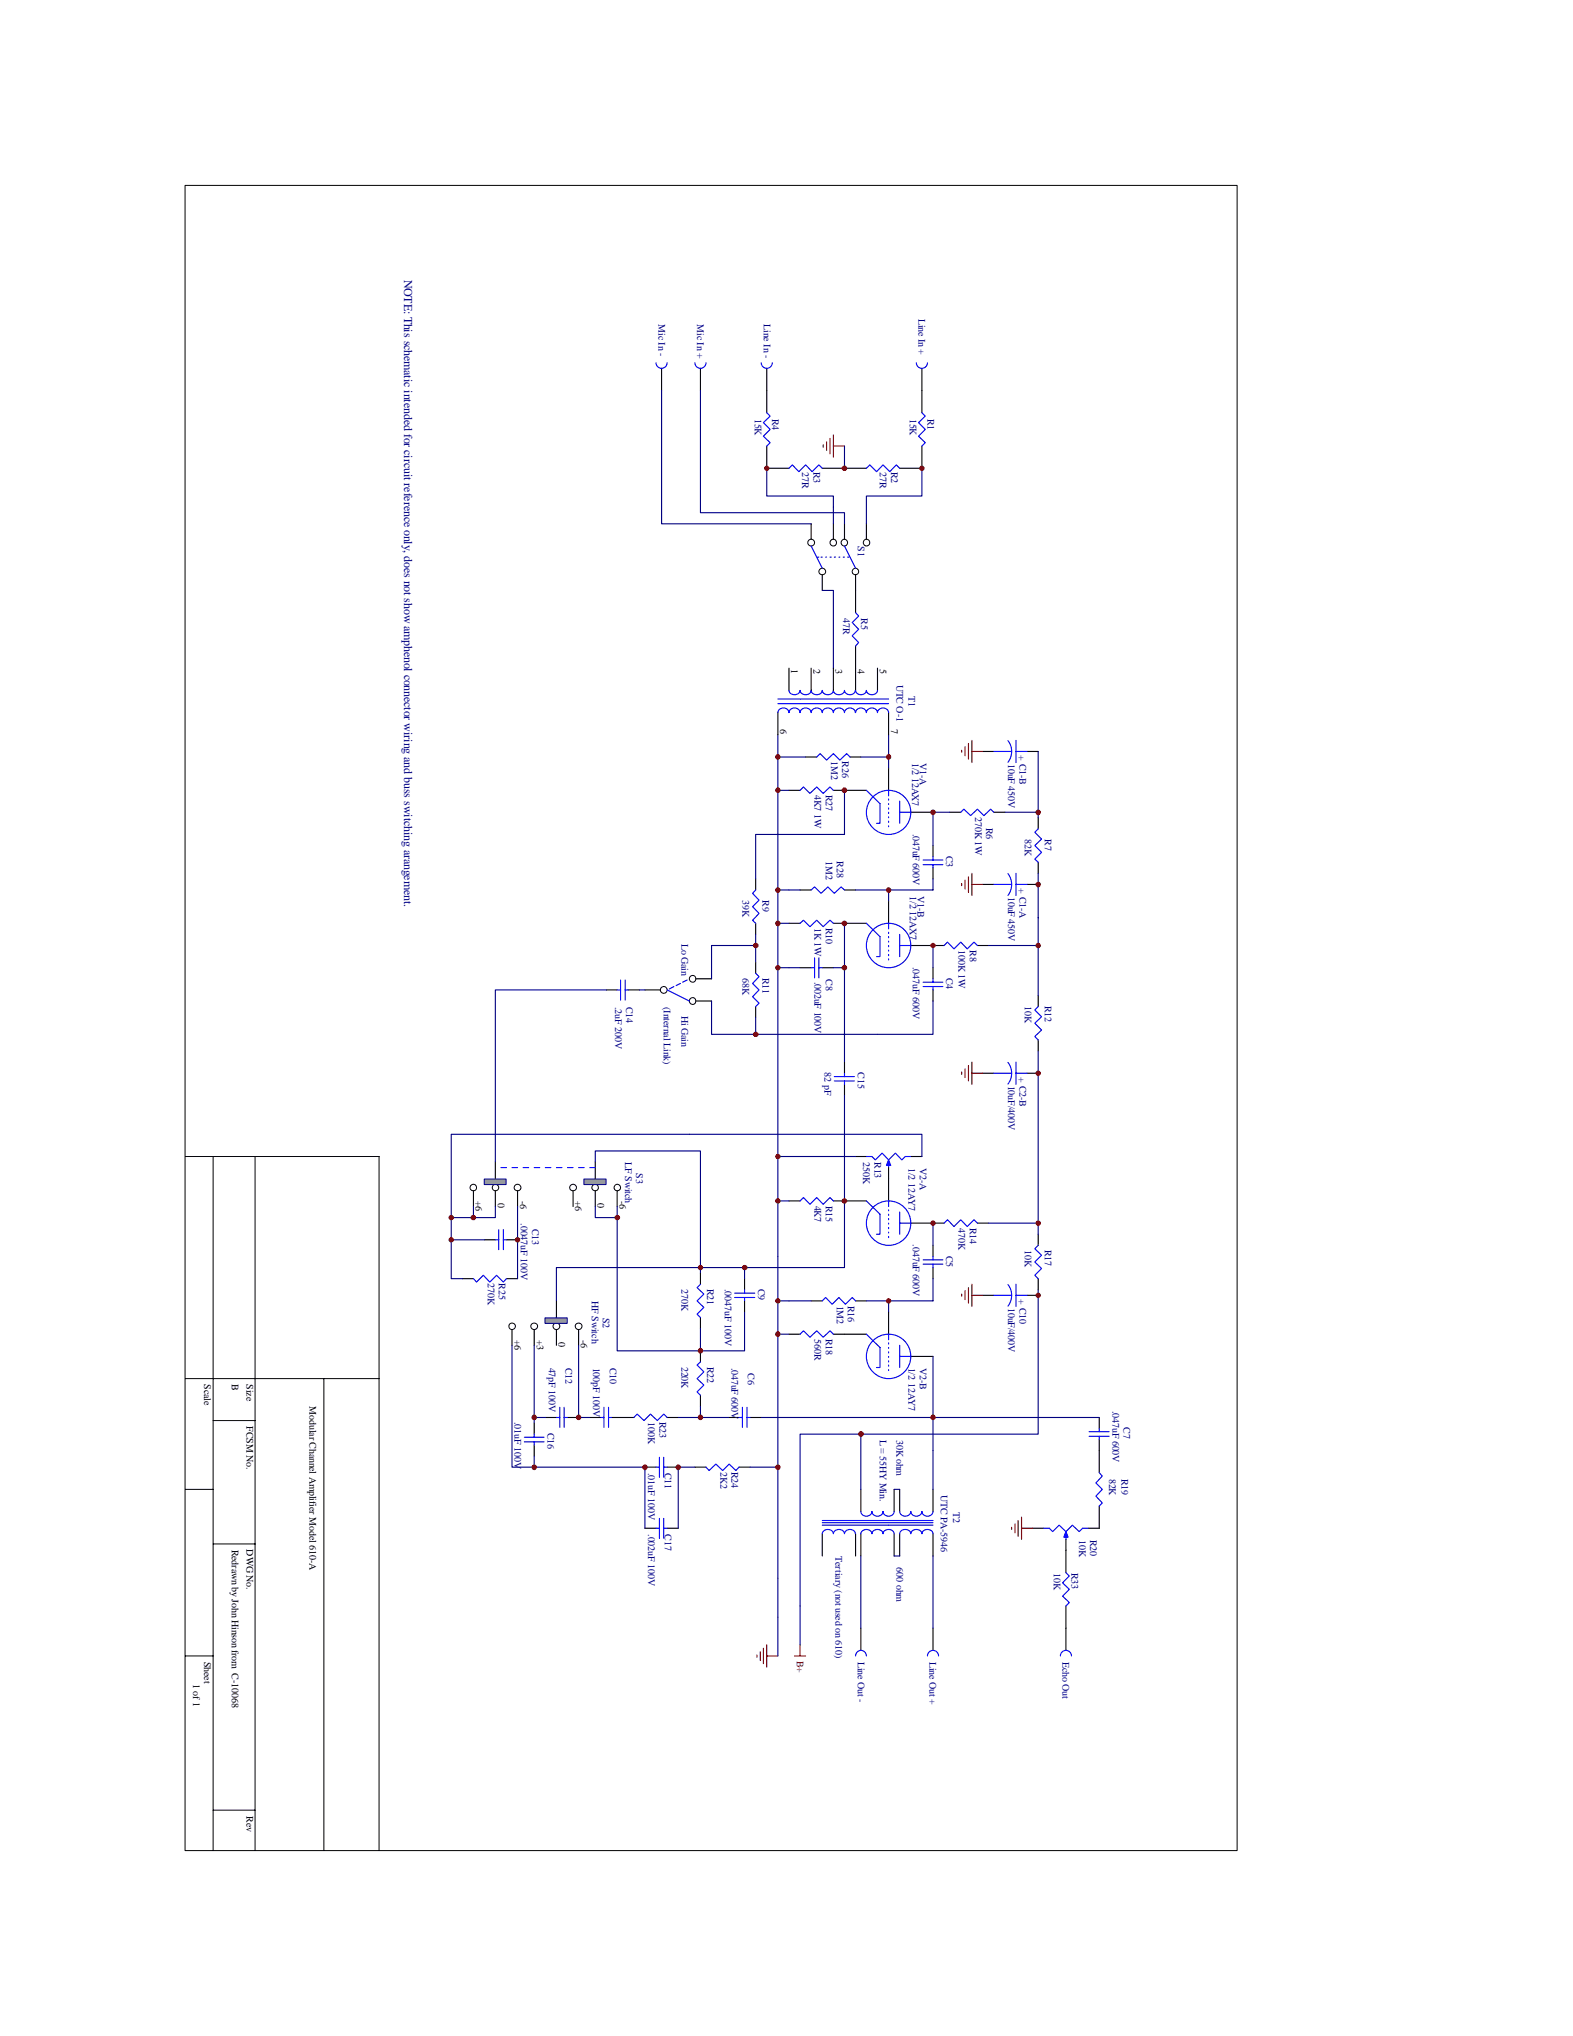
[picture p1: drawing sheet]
<svg xmlns="http://www.w3.org/2000/svg" width="216mm" height="279mm" viewBox="0 0 216 279" stroke-linecap="round" stroke-linejoin="round" font-family="sans-serif">
<g fill="none" stroke="#000" stroke-width=".14">
<path d="M25.4 25.4h144.4v228.6h-144.4zM25.4 158.7h26.6v95.2M29.3 158.7v95.2M35 158.7v95.2M25.4 189.2h26.6M29.3 194.9h5.7M44.4 189.2v64.7M25.4 204.4h3.9M29.3 211.9h5.7M25.4 227.2h3.9M29.3 248.4h5.7"/>
<circle cx="111.3" cy="74.5" r=".46"/>
<circle cx="112.9" cy="78.4" r=".45"/>
<circle cx="114.4" cy="74.5" r=".46"/>
<circle cx="115.9" cy="74.5" r=".45"/>
<circle cx="117.4" cy="78.4" r=".44"/>
<circle cx="118.9" cy="74.5" r=".45"/>
<circle cx="91.1" cy="135.8" r=".46"/>
<circle cx="95.1" cy="134.3" r=".46"/>
<circle cx="95.1" cy="137.4" r=".46"/>
<circle cx="70.3" cy="182" r=".45"/>
<circle cx="73.3" cy="182" r=".46"/>
<circle cx="76.4" cy="182" r=".46"/>
<circle cx="79.4" cy="182" r=".46"/>
</g>
<g fill="none" stroke="#000" stroke-width=".15">
<path d="M105.2 53.6v3M126.5 53.6v3M105.2 61.2v3.1h3.1M111.3 71.9v2.1M112.9 78.9v2.1M112.9 64.3h6M114.4 71.9v2.1M115.9 71.9v2.1M117.4 78.9v5.2M118.9 71.9v2.1M126.5 61.2v3.1h-3M117.4 88.6v3.1"/>
<path d="M108.3 108.5h1.5M110.6 103.9h1.5M114.4 108.5h4.5M116.7 103.9h1.5M122 105.4v3.1M125 111.5h3.1M128.1 116v1.6M128.1 119.1v1.5M130.3 111.5h1.6M134.9 103.1h1.5M136.4 111.5h1.5M141 103.1h1.5"/>
<path d="M142.5 112.2v1.5M142.5 118.3v1.5M83.2 135.8h1.5M86.2 135.8h1.6M88.5 135.8h2.1M95.5 134.3h2.2M95.5 137.4h2.2M103.7 120.6v1.5M103.7 126.7v1.5M103.7 132v1.6M103.7 138.1v1.6M108.3 126.7h1.5"/>
<path d="M109.8 122.1h1.5M109.8 132.8h1.5M112.9 132.8h1.5M114.4 126.7h4.5M115.9 122.1h1.5M122 123.7v3M125 129.8h4.6M128.1 132.8v1.5M128.1 135.8v1.6M134.2 129.8h1.4M134.9 121.4h1.5M141 121.4h1.5"/>
<path d="M142.5 136.6v1.5M115.9 145.8v1.5M115.9 148.8v1.5M117.4 158.7h1.5M125 158.7h1.5M134.9 147.3h1.5M141 147.3h1.5M142.5 142.7v1.5M76.4 178.5v3.1M96.1 174.7v1.5M102.2 175.5v1.5M102.2 178.5v1.5"/>
<path d="M108.3 164.8h1.5M111.3 178.5h1.6M114.4 164.8h4.5M117.4 178.5h1.5M122 160.2v4.6M125 167.9h4.6M128.1 170.9v1.5M128.1 173.9v1.6M134.2 167.9h1.4M134.9 177.8h1.5M141 177.8h1.5M142.5 169.4v1.5"/>
<path d="M142.5 175.5v1.5M70.3 182.5v2.1M73.3 182.5v2.1M74.8 194.5h1.6M76.4 182.5v2.1M77.9 194.5h1.5M79.4 182.5v2.1M80.9 194.5h1.6M83.9 194.5h3.1M91.6 194.5h1.5M96.1 180.8v1.5M96.1 185.4v1.5"/>
<path d="M96.1 191.5v1.5M99.9 194.5h1.5M103 194.5h1.5M108.3 183.1h1.5M114.4 183.1h4.5M122 180v3.1M125 186.1h3.1M150.9 194.5v1.5M150.9 197.5v4.6M112.9 210.5v3M117.4 210.5v3M118.2 204.4v3"/>
<path d="M118.2 210.5v3M122.7 204.4v3M122.7 210.5v3M123.5 204.4v3M123.5 210.5v3M128.1 204.4v3M128.1 210.5v3M141.7 209.7h1.6M146.3 211.2v1.6M150.9 206.7v3h-1.5"/>
</g>
<g fill="none" stroke="#00f" stroke-width=".15">
<path d="M105.2 56.6l.5 .5-.9 .9 .9 .9-.9 1 .9 .8-.5 .5M126.5 56.6l.5 .5-.9 .9 .9 .9-.9 1 .9 .8-.5 .5M108.3 64.3l.5-.5 .8 .9 1-.9 .9 .9 .9-.9 .5 .5M111.3 74.9l1.6 3.1M112.2 76.5h.2M112.7 76.5h.2M113.3 76.5h.2M113.9 76.5h.2M114.5 76.5h.2M115.1 76.5h.2M115.7 76.5h.2M115.9 74.9l1.5 3.1"/>
<path d="M116.3 76.5h.2M118.9 64.3l.5-.5 .9 .9 .9-.9 .9 .9 .9-.9 .5 .5M117.4 84.1l.5 .4-.9 .9 .9 1-.9 .8 .9 1-.5 .4M109.8 108.5l.5-.5 .9 .9 .9-.9 .9 .9 .9-.9 .5 .5M112.1 103.9l.5-.5 .9 .9 .9-.9 .9 .9 .9-.9 .5 .5M118.9 108.5l1.9 1.8v2.7h-.5M122 108.5v.7M122 109.6v.2M122 110.3v.1M122 110.9v.1M122 111.5v.1M122 112.1v.1"/>
<path d="M122 112.7v.2M122 113.3v.2M123.5 109.9v3.1M123.5 111.5h1.5M126.7 118.7h2.7M126.7 118h2.7M128.1 117.6v.4M128.1 118.7v.4M131.9 111.5l.4-.5 .9 .9 1-.9 .8 .9 1-.9 .4 .5M136.4 103.1h2.5M138.3 119.9a2.48 2.48 0 0 1 0 3M138.3 101.6a2.41 2.41 0 0 1 0 3"/>
<path d="M139.4 101.6v3M139.4 119.8v3.1M139.4 103.1h1.6M142.5 113.7l-.5 .5 1 .9-1 .9 1 1-1 .9 .5 .4M84.7 135.8h.5M85.2 134.5v2.7M85.8 135.8h.4M85.8 134.5v2.7M91.6 135.8l3 1.6M92.5 135.4l-.6 .3M93.4 135l-.6 .3M94.3 134.5l-.6 .3"/>
<path d="M103.7 133.6l.5 .4-.9 1 .9 .8-.9 1 .9 .9-.5 .4M103.7 122.1l-.4 .5 .9 .9-.9 .9 .9 .9-.9 1 .4 .4M109.8 126.7l.5-.4 .9 .9 .9-.9 .9 .9 .9-.9 .5 .4M111.3 122.1l.5-.4 .9 .9 .9-.9 .9 .9 .9-.9 .5 .4M111.3 132.8h.5M111.8 131.4v2.8M112.4 132.8h.5M112.4 131.4v2.8M118.9 126.7l1.9 1.8v2.8h-.5M122 126.7v.8M122 127.9v.2M122 128.5v.2"/>
<path d="M122 129.2v.1M122 129.8v.1M122 130.4v.1M122 131v.1M122 131.6v.1M123.5 128.2v3.1M123.5 129.8h1.5M126.7 135.4h2.7M126.7 134.8h2.7M128.1 134.3v.5M128.1 135.4v.4M129.6 129.8l.4-.5 .9 .9 1-.9 .9 .9 .9-.9 .5 .5"/>
<path d="M136.4 121.4h2.5M139.4 121.4h1.6M142.5 138.1l-.5 .5 1 .9-1 .9 1 1-1 .8 .5 .5M114.5 148.3h2.8M114.5 147.7h2.8M115.9 147.3v.4M115.9 148.3v.5M118.9 158.7h.8l.4 .5 1-1 .9 1 .9-1 .9 1 .4-.5h.8M122 159.5v.7M136.4 147.3h2.5M138.3 145.8a2.41 2.41 0 0 1 0 3M139.4 145.8v3"/>
<path d="M139.4 147.3h1.6M96.1 176.2l-.4 .5 .9 .9-.9 .9 .9 .9-.9 .9 .4 .5M100.8 178.1h2.8M100.8 177.5h2.8M102.2 177v.5M102.2 178.1v.4M109.8 164.8l.5-.5 .9 1 .9-1 .9 1 .9-1 .5 .5M112.9 178.5l.4-.4 .9 .9 .9-.9 .9 .9 1-.9 .4 .4M118.9 164.8l1.9 1.8v2.8h-.5M122 164.8v.8M122 166v.2M122 166.6v.2"/>
<path d="M122 167.2v.2M122 167.9v.1M122 168.4v.2M122 169.1v.1M122 169.7v.1M123.5 166.3v3.1M123.5 167.9h1.5M126.7 173.5h2.7M126.7 172.9h2.7M128.1 172.4v.5M128.1 173.5v.4M129.6 167.9l.4-.5 .9 .9 1-.9 .9 .9 .9-.9 .5 .5"/>
<path d="M136.4 177.8h2.5M138.3 176.3a2.41 2.41 0 0 1 0 2.9M139.4 177.8h1.6M139.4 176.2v3.1M142.5 170.9l-.5 .5 1 .9-1 .9 1 .9-1 .9 .5 .5M76.4 194.5h.4M76.8 193.1v2.8M77.4 194.5h.5M77.4 193.1v2.8M82.5 194.5h.4M82.9 193.1v2.8M83.5 194.5h.4"/>
<path d="M83.5 193.1v2.8M87 194.5l.5-.4 .9 .8 .9-.8 .9 .8 .9-.8 .5 .4M96.1 186.9l-.4 .4 .9 1-.9 .9 .9 .9-.9 .9 .4 .5M101.4 194.5h.5M101.9 193.1v2.8M102.5 194.5h.5M102.5 193.1v2.8M109.8 183.1l.5-.5 .9 .9 .9-.9 .9 .9 .9-.9 .5 .5M118.9 183.1l1.9 1.8v2.8h-.5M122 183.1v.8M122 184.3v.1M122 184.9v.1"/>
<path d="M122 185.5v.2M122 186.1v.2M122 186.7v.2M122 187.3v.2M122 188v.1M123.5 184.6v3.1M123.5 186.1h1.5M149.5 197.1h2.7M149.5 196.5h2.7M150.9 196v.5M150.9 197.1v.4M112.9 210.5a.79 .79 0 0 1 .7-.6 .79 .79 0 0 1 .8 .6 .79 .79 0 0 1 .7-.6 .79 .79 0 0 1 .8 .6 .76 .76 0 0 1 .7-.6 .76 .76 0 0 1 .8 .6"/>
<path d="M112.9 209.3h15.2M112.9 208.7h15.2M112.9 209h15.2M118.2 207.4a.77 .77 0 0 0 .7 .7 .77 .77 0 0 0 .8-.7 .77 .77 0 0 0 .7 .7 .77 .77 0 0 0 .8-.7 .77 .77 0 0 0 .8 .7 .77 .77 0 0 0 .7-.7M118.2 210.5a.79 .79 0 0 1 .7-.6 .79 .79 0 0 1 .8 .6 .79 .79 0 0 1 .7-.6 .79 .79 0 0 1 .8 .6 .79 .79 0 0 1 .8-.6 .79 .79 0 0 1 .7 .6M123.5 207.4a.77 .77 0 0 0 .7 .7 .77 .77 0 0 0 .8-.7 .77 .77 0 0 0 .8 .7 .77 .77 0 0 0 .7-.7 .77 .77 0 0 0 .8 .7 .77 .77 0 0 0 .8-.7M123.5 210.5a.79 .79 0 0 1 .7-.6 .79 .79 0 0 1 .8 .6 .79 .79 0 0 1 .8-.6 .79 .79 0 0 1 .7 .6 .79 .79 0 0 1 .8-.6 .79 .79 0 0 1 .8 .6M143.3 209.7h.7l.5 .5 .9-.9 .9 .9 .9-.9 .9 .9 .5-.5h.8M146.3 210.5v.7M150.9 202.1l.4 .5-.9 .9 .9 .9-.9 .9 .9 .9-.4 .5"/>
<circle cx="122" cy="111.5" r="3"/>
<circle cx="122" cy="129.8" r="3"/>
<circle cx="122" cy="167.9" r="3"/>
<circle cx="122" cy="186.1" r="3"/>
</g>
<g fill="#00f" stroke="#00f" stroke-width=".15">
<path d="M122 159.2l.3 .7h-.6z"/>
<path d="M146.3 210.2l.3 .7h-.6z"/>
</g>
<g fill="none" stroke="#000080" stroke-width=".15">
<path d="M105.2 64.3v3.8h9.2v3.8M115.9 61.2v3.1M126.5 64.3v3.8h-7.6v3.8M112.9 81h1.5v10.7M106.8 108.5h1.5M106.8 100.8v121.1M106.8 103.9h3.8M115.9 108.5v6h-12.2v6.1M118.2 103.9h3.8M122 100.8v4.6M130.3 111.5h-2.2v4.5M137.9 111.5h4.6"/>
<path d="M142.5 119.8v10h-6.9M142.5 103.1v9.1M106.8 122.1h3M106.8 132.8h3M106.8 126.7h1.5M115.9 126.7v6.1h-1.5M122 122.1v1.6M128.1 137.4v4.5h-7.7M128.1 120.6v1.5h-10.7M128.1 129.8v3M142.5 129.8v6.8M94.6 155.7h31.9v3"/>
<path d="M106.8 158.7h10.6M142.5 144.2v25.2M96.1 174.7v-.8h6.1v1.6M106.8 178.5h4.5M106.8 164.8h1.5M115.9 164.8v9.1h-13.7M118.9 178.5h3.1v1.5M128.1 167.9v3M128.1 175.5v3h-6.1M135.6 167.9h6.9M142.5 177v19.8h-24.3v7.6M79.4 194.5h1.5"/>
<path d="M93.1 194.5h3M96.1 193v1.5h3.8M102.2 180v5.4h-6.1v-3.1M104.5 194.5h23.6M106.8 183.1h1.5M118.2 196.8h-8.4v23.6M128.1 186.1v18.3M122.7 204.4h.8M122.7 213.5h.8"/>
</g>
<g fill="none" stroke="#800000" stroke-width=".15">
<path d="M114.4 59.7v3M113 61v.4M113.5 60.6v1.2M113.9 60.2v2.1M114.4 61.2h1.5M132 103v.3M132.5 102.5v1.2M132.9 102v2.2M133.4 101.6v3M133.4 119.8v3.1M133.4 103.1h1.5M132 121.2v.3"/>
<path d="M132.5 120.8v1.2M132.9 120.3v2.2M133.4 121.4h1.5M132 147.1v.3M132.5 146.7v1.2M132.9 146.2v2.1M133.4 145.8v3M133.4 147.3h1.5M132 177.6v.3M132.5 177.1v1.3M132.9 176.7v2.1M133.4 176.2v3.1"/>
<path d="M133.4 177.8h1.5M103.9 227.1v.3M104.4 226.7v1.2M104.8 226.2v2.1M105.2 227.2h1.6M105.2 225.7v3.1M109.1 227.2h1.5M109.8 225.7v1.5"/>
</g>
<path d="M74.8 180.9h3v.7h-3z" fill="#949f9f"/>
<path d="M74.8 180.8h3.1v.8h-3.1z" fill="none" stroke="#000080" stroke-width=".14"/>
<path d="M96.1 173.9h-19.7v4.6M70.3 184.6v16.7h3M73.3 184.6v9.9h1.5M73.3 199.8v1.5h15.2v8.4M73.3 194.5v.8M79.4 184.6v9.9M95.4 201.3h-2.3v8.4M103 201.3h3.8" fill="none" stroke="#000080" stroke-width=".15"/>
<path d="M81.7 159.5v3M78.7 163.4v2.2M81.7 163.4v2.2M84.7 163.4v2.2M73.3 195.3v1.5M73.3 198.3v1.5M88.5 201.3h1.5M88.5 209.7h1.5M91.6 201.3h1.5M91.6 209.7h1.5M95.4 201.3h1.5M101.4 201.3h1.6" fill="none" stroke="#000" stroke-width=".15"/>
<g fill="none" stroke="#00f" stroke-width=".15">
<path d="M72 197.9h2.7M72 197.2h2.7M73.3 196.8v.4M73.3 197.9v.4M90.5 200v2.7M91.1 200v2.7M90 201.3h.5M90 209.7h.5M90.5 208.4v2.7M91.1 201.3h.5M91.1 208.4v2.7M91.1 209.7h.5"/>
<path d="M96.9 201.3l.4 .5 1-.9 .9 .9 .9-.9 .9 .9 .4-.5"/>
</g>
<g fill="none" stroke="#000" stroke-width=".14">
<circle cx="78.7" cy="163" r=".45"/>
<circle cx="81.7" cy="163" r=".44"/>
<circle cx="84.7" cy="163" r=".44"/>
</g>
<path d="M80.1 161.8h3v.8h-3z" fill="#949f9f"/>
<path d="M80.1 161.8h3.1v.8h-3.1z" fill="none" stroke="#000080" stroke-width=".14"/>
<path d="M68 159.5v3M65 163.4v2.2M68 163.4v2.2M71 163.4v2.2" fill="none" stroke="#000" stroke-width=".15"/>
<g fill="none" stroke="#000" stroke-width=".14">
<circle cx="65" cy="163" r=".44"/>
<circle cx="68" cy="163" r=".44"/>
<circle cx="71" cy="163" r=".45"/>
</g>
<path d="M66.5 161.8h2.9v.8h-2.9z" fill="#949f9f"/>
<path d="M66.5 161.8h3v.8h-3z" fill="none" stroke="#000080" stroke-width=".14"/>
<g fill="none" stroke="#00f" stroke-width=".15">
<path d="M90 49.8a.76 .76 0 0 0 .8 .7 .76 .76 0 0 0 .8-.7M95.4 49.8a.76 .76 0 0 0 .7 .7 .76 .76 0 0 0 .8-.7M104.5 49.8a.76 .76 0 0 0 .7 .7 .76 .76 0 0 0 .8-.7M125.8 49.8a.76 .76 0 0 0 .7 .7 .76 .76 0 0 0 .8-.7M106.8 97.8a.77 .77 0 0 1 .7-.6 .77 .77 0 0 1 .8 .6 .77 .77 0 0 1 .8-.6 .77 .77 0 0 1 .7 .6 .77 .77 0 0 1 .8-.6 .77 .77 0 0 1 .7 .6 .77 .77 0 0 1 .8-.6 .77 .77 0 0 1 .8 .6 .77 .77 0 0 1 .7-.6 .77 .77 0 0 1 .8 .6 .77 .77 0 0 1 .7-.6 .77 .77 0 0 1 .8 .6 .75 .75 0 0 1 .7-.6 .75 .75 0 0 1 .8 .6M106.8 95.9h15.2M106.8 96.6h15.2M108.3 94.7a.79 .79 0 0 0 .8 .6 .79 .79 0 0 0 .7-.6 .79 .79 0 0 0 .8 .6 .79 .79 0 0 0 .7-.6 .79 .79 0 0 0 .8 .6 .79 .79 0 0 0 .8-.6 .79 .79 0 0 0 .7 .6 .79 .79 0 0 0 .8-.6 .79 .79 0 0 0 .7 .6 .79 .79 0 0 0 .8-.6 .76 .76 0 0 0 .7 .6 .76 .76 0 0 0 .8-.6M117.4 97.8a.75 .75 0 0 1 .8-.6 .75 .75 0 0 1 .7 .6 .77 .77 0 0 1 .8-.6 .77 .77 0 0 1 .7 .6 .77 .77 0 0 1 .8-.6 .77 .77 0 0 1 .8 .6M117.4 94.7a.76 .76 0 0 0 .8 .6 .76 .76 0 0 0 .7-.6 .79 .79 0 0 0 .8 .6 .79 .79 0 0 0 .7-.6M65 175.5l.4 .4 .9-.9 .9 .9 1-.9 .9 .9 .4-.4M68 170.1h.5"/>
<path d="M68.5 168.7v2.8M68.7 160.2h.8M69.1 170.1h.4M69.1 168.7v2.8M70.3 160.2h.7M71.8 160.2h.8M73.3 160.2h.8M74.8 160.2h.8M76.4 160.2h.7M77.9 160.2h.8M79.4 160.2h.8M80.9 160.2h.8"/>
<path d="M146.3 215.8l.5 .5-1 .9 1 .9-1 .9 1 .9-.5 .5M117.4 227.2a.74 .74 0 0 1 .8-.7 .74 .74 0 0 1 .7 .7M127.3 227.2a.76 .76 0 0 1 .8-.7 .76 .76 0 0 1 .7 .7M145.5 227.2a.76 .76 0 0 1 .8-.7 .76 .76 0 0 1 .8 .7"/>
</g>
<g fill="none" stroke="#000" stroke-width=".15">
<path d="M90.8 50.5v3.1M96.1 50.5v3.1M105.2 50.5v3.1M126.5 50.5v3.1M106.8 97.8v3M108.3 91.7v3M111.3 91.7v3M114.4 91.7v3M117.4 91.7v3M120.4 91.7v3M122 97.8v3M63.5 175.5h1.5"/>
<path d="M66.5 170.1h1.5M69.5 170.1h1.5M69.5 175.5h1.5M146.3 212.8v3M118.2 223.4v3.1M128.1 223.4v3.1M146.3 220.4v6.1"/>
</g>
<g fill="none" stroke="#000080" stroke-width=".15">
<path d="M90.8 53.6v18.3h20.5M96.1 53.6v16.8h19.8v1.5M83.2 135.8h-15.2v23.7M87.8 135.8h.7M97.7 137.4v4.5h6M103.7 139.7v2.2h16.7M103.7 129.8h-6v4.5M103.7 128.2v3.8M115.9 132.8v13M81.7 159.5v-1.6h14.4v16M94.6 155.7h-32.7v11.4h3.1M115.9 150.3v14.5"/>
<path d="M61.9 167.1v8.4h1.6M61.9 170.1h4.6M65 165.6v1.5h3v-1.5M71 165.6v9.9M81.7 165.6v1.5h3v-1.5M84.7 167.1v18.3h11.4M128.1 194.5h22.8M118.2 213.5v9.9M128.1 213.5v9.9M106.8 221.9v5.3M109.8 220.4v5.3"/>
</g>
<path d="M138.9 209.6v.3M139.3 209.1v1.3M139.7 208.7v2.1M140.2 208.2v3M140.2 209.7h1.5" fill="none" stroke="#800000" stroke-width=".15"/>
<g fill="#800000" stroke="#800000" stroke-width=".14">
<circle cx="115.9" cy="126.7" r=".32"/>
<circle cx="128.1" cy="129.8" r=".3"/>
<circle cx="115.9" cy="108.4" r=".31"/>
<circle cx="128.1" cy="111.5" r=".31"/>
<circle cx="115.9" cy="164.8" r=".31"/>
<circle cx="128.1" cy="167.9" r=".3"/>
<circle cx="122" cy="122.2" r=".31"/>
<circle cx="122" cy="178.5" r=".3"/>
<circle cx="142.5" cy="177.8" r=".3"/>
<circle cx="142.5" cy="147.3" r=".3"/>
<circle cx="142.5" cy="121.4" r=".31"/>
<circle cx="115.9" cy="132.8" r=".31"/>
<circle cx="142.5" cy="111.5" r=".31"/>
<circle cx="142.5" cy="129.8" r=".3"/>
<circle cx="142.5" cy="167.9" r=".3"/>
<circle cx="106.8" cy="178.5" r=".3"/>
<circle cx="106.8" cy="164.8" r=".3"/>
<circle cx="106.8" cy="108.5" r=".3"/>
<circle cx="106.8" cy="122.2" r=".31"/>
<circle cx="106.8" cy="126.7" r=".31"/>
<circle cx="106.8" cy="132.8" r=".3"/>
<circle cx="106.8" cy="183.1" r=".3"/>
<circle cx="122" cy="103.9" r=".3"/>
<circle cx="106.8" cy="103.9" r=".3"/>
<circle cx="115.9" cy="64.3" r=".31"/>
<circle cx="126.5" cy="64.3" r=".3"/>
<circle cx="105.2" cy="64.3" r=".3"/>
<circle cx="106.8" cy="158.7" r=".3"/>
<circle cx="118.2" cy="196.8" r=".32"/>
<circle cx="128.1" cy="194.5" r=".3"/>
<circle cx="96.1" cy="185.4" r=".3"/>
<circle cx="96.1" cy="194.5" r=".3"/>
<circle cx="79.4" cy="194.5" r=".3"/>
<circle cx="102.2" cy="173.9" r=".31"/>
<circle cx="96.1" cy="173.9" r=".3"/>
<circle cx="73.3" cy="194.5" r=".3"/>
<circle cx="106.8" cy="201.4" r=".31"/>
<circle cx="93.1" cy="201.4" r=".31"/>
<circle cx="88.5" cy="201.4" r=".31"/>
<circle cx="73.3" cy="201.4" r=".31"/>
<circle cx="71" cy="170.1" r=".3"/>
<circle cx="65" cy="167.1" r=".31"/>
<circle cx="61.9" cy="167.1" r=".3"/>
<circle cx="84.7" cy="167.1" r=".3"/>
<circle cx="61.9" cy="170.1" r=".3"/>
<circle cx="103.7" cy="141.9" r=".31"/>
<circle cx="103.7" cy="129.7" r=".31"/>
</g>
<text font-size="1.6" fill="#000080" x="55.5" y="38.4" transform="rotate(90 55.5 38.4)">NOTE: This schematic intended for circuit reference only, does not show amphenol connector wiring and buss switching arangement.</text>
<g font-size="1.4" fill="#000080">
<text x="90.4" y="44.5" transform="rotate(90 90.4 44.5)">Mic In -</text>
<text x="95.7" y="44.5" transform="rotate(90 95.7 44.5)">Mic In +</text>
<text x="104.8" y="44.5" transform="rotate(90 104.8 44.5)">Line In -</text>
<text x="126.1" y="43.7" transform="rotate(90 126.1 43.7)">Line In +</text>
<text x="103.6" y="57.4" transform="rotate(90 103.6 57.4)">15K</text>
<text x="106" y="57.4" transform="rotate(90 106 57.4)">R4</text>
<text x="124.9" y="57.4" transform="rotate(90 124.9 57.4)">15K</text>
<text x="127.3" y="57.4" transform="rotate(90 127.3 57.4)">R1</text>
<text x="110.1" y="64.7" transform="rotate(90 110.1 64.7)">27R</text>
<text x="111.6" y="64.7" transform="rotate(90 111.6 64.7)">R3</text>
<text x="120.8" y="64.7" transform="rotate(90 120.8 64.7)">27R</text>
<text x="122.3" y="64.7" transform="rotate(90 122.3 64.7)">R2</text>
<text x="117.7" y="74.9" transform="rotate(90 117.7 74.9)">S1</text>
<text x="115.7" y="84.8" transform="rotate(90 115.7 84.8)">47R</text>
<text x="118.2" y="84.8" transform="rotate(90 118.2 84.8)">R5</text>
<text x="123.1" y="94" transform="rotate(90 123.1 94)">UTC O-1</text>
<text x="124.7" y="95.5" transform="rotate(90 124.7 95.5)">T1</text>
<text x="114.1" y="104.5" transform="rotate(90 114.1 104.5)">1M2</text>
<text x="115.6" y="104.5" transform="rotate(90 115.6 104.5)">R26</text>
<text x="125.2" y="104.6" transform="rotate(90 125.2 104.6)">1/2 12AX7</text>
<text x="126.2" y="104.6" transform="rotate(90 126.2 104.6)">V1-A</text>
<text x="138.4" y="104.8" transform="rotate(90 138.4 104.8)">10uF 450V</text>
<text x="139.8" y="103.6" transform="rotate(90 139.8 103.6)">+ C1-B</text>
<text x="111.8" y="109.1" transform="rotate(90 111.8 109.1)">4K7 1W</text>
<text x="113.3" y="109.1" transform="rotate(90 113.3 109.1)">R27</text>
<text x="133.9" y="112.1" transform="rotate(90 133.9 112.1)">270K 1W</text>
<text x="135.3" y="113.6" transform="rotate(90 135.3 113.6)">R6</text>
<text x="113.3" y="118.2" transform="rotate(90 113.3 118.2)">1M2</text>
<text x="114.9" y="118.2" transform="rotate(90 114.9 118.2)">R28</text>
<text x="125.3" y="114.4" transform="rotate(90 125.3 114.4)">.047uF 600V</text>
<text x="129.9" y="117.4" transform="rotate(90 129.9 117.4)">C3</text>
<text x="140.7" y="115.1" transform="rotate(90 140.7 115.1)">82K</text>
<text x="143.4" y="115.1" transform="rotate(90 143.4 115.1)">R7</text>
<text x="101.9" y="123.5" transform="rotate(90 101.9 123.5)">39K</text>
<text x="104.6" y="123.5" transform="rotate(90 104.6 123.5)">R9</text>
<text x="124.9" y="122.9" transform="rotate(90 124.9 122.9)">1/2 12AX7</text>
<text x="125.9" y="122.9" transform="rotate(90 125.9 122.9)">V1-B</text>
<text x="138.4" y="123.1" transform="rotate(90 138.4 123.1)">10uF 450V</text>
<text x="139.8" y="121.9" transform="rotate(90 139.8 121.9)">+ C1-A</text>
<text x="93.6" y="129.5" transform="rotate(90 93.6 129.5)">Lo Gain</text>
<text x="111.8" y="127.3" transform="rotate(90 111.8 127.3)">1K 1W</text>
<text x="113.3" y="127.3" transform="rotate(90 113.3 127.3)">R10</text>
<text x="131.6" y="130.4" transform="rotate(90 131.6 130.4)">100K 1W</text>
<text x="133.1" y="130.4" transform="rotate(90 133.1 130.4)">R8</text>
<text x="101.9" y="134.2" transform="rotate(90 101.9 134.2)">68K</text>
<text x="104.6" y="134.2" transform="rotate(90 104.6 134.2)">R11</text>
<text x="111.8" y="134.7" transform="rotate(90 111.8 134.7)">.002uF 100V</text>
<text x="113.3" y="134.4" transform="rotate(90 113.3 134.4)">C8</text>
<text x="125.3" y="132.7" transform="rotate(90 125.3 132.7)">.047uF 600V</text>
<text x="129.9" y="134.2" transform="rotate(90 129.9 134.2)">C4</text>
<text x="84.4" y="138.2" transform="rotate(90 84.4 138.2)">.2uF 200V</text>
<text x="85.9" y="138.2" transform="rotate(90 85.9 138.2)">C14</text>
<text x="91.1" y="138.2" transform="rotate(90 91.1 138.2)">(Internal Link)</text>
<text x="93.6" y="139.4" transform="rotate(90 93.6 139.4)">Hi Gain</text>
<text x="140.7" y="138" transform="rotate(90 140.7 138)">10K</text>
<text x="143.4" y="138" transform="rotate(90 143.4 138)">R12</text>
<text x="113.2" y="147.2" transform="rotate(90 113.2 147.2)">82 pF</text>
<text x="117.7" y="147.2" transform="rotate(90 117.7 147.2)">C15</text>
<text x="138.4" y="149" transform="rotate(90 138.4 149)">10uF/400V</text>
<text x="139.8" y="147.7" transform="rotate(90 139.8 147.7)">+ C2-B</text>
<text x="85.8" y="159.5" transform="rotate(90 85.8 159.5)">LF Switch</text>
<text x="87.3" y="161" transform="rotate(90 87.3 161)">S3</text>
<text x="118.5" y="159.5" transform="rotate(90 118.5 159.5)">250K</text>
<text x="120" y="159.5" transform="rotate(90 120 159.5)">R13</text>
<text x="124.7" y="160.2" transform="rotate(90 124.7 160.2)">1/2 12AY7</text>
<text x="126.2" y="160.2" transform="rotate(90 126.2 160.2)">V2-A</text>
<text x="71.5" y="167.9" transform="rotate(90 71.5 167.9)">.0047uF 100V</text>
<text x="111.8" y="165.4" transform="rotate(90 111.8 165.4)">4K7</text>
<text x="113.3" y="165.4" transform="rotate(90 113.3 165.4)">R15</text>
<text x="73" y="168.6" transform="rotate(90 73 168.6)">C13</text>
<text x="125.3" y="170.8" transform="rotate(90 125.3 170.8)">.047uF 600V</text>
<text x="129.9" y="172.3" transform="rotate(90 129.9 172.3)">C5</text>
<text x="131.6" y="168.5" transform="rotate(90 131.6 168.5)">470K</text>
<text x="133.1" y="168.5" transform="rotate(90 133.1 168.5)">R14</text>
<text x="140.7" y="171.5" transform="rotate(90 140.7 171.5)">10K</text>
<text x="143.4" y="171.5" transform="rotate(90 143.4 171.5)">R17</text>
<text x="67" y="176.1" transform="rotate(90 67 176.1)">270K</text>
<text x="68.5" y="176.1" transform="rotate(90 68.5 176.1)">R25</text>
<text x="81.2" y="178.5" transform="rotate(90 81.2 178.5)">HF Switch</text>
<text x="93.6" y="176.9" transform="rotate(90 93.6 176.9)">270K</text>
<text x="97.1" y="176.9" transform="rotate(90 97.1 176.9)">R21</text>
<text x="99.5" y="176.9" transform="rotate(90 99.5 176.9)">.0047uF 100V</text>
<text x="104.1" y="176.9" transform="rotate(90 104.1 176.9)">C9</text>
<text x="114.9" y="179.2" transform="rotate(90 114.9 179.2)">1M2</text>
<text x="116.4" y="179.2" transform="rotate(90 116.4 179.2)">R16</text>
<text x="138.4" y="179.5" transform="rotate(90 138.4 179.5)">10uF/400V</text>
<text x="139.8" y="178.2" transform="rotate(90 139.8 178.2)">+ C10</text>
<text x="82.8" y="180.8" transform="rotate(90 82.8 180.8)">S2</text>
<text x="111.8" y="183.7" transform="rotate(90 111.8 183.7)">560R</text>
<text x="113.3" y="183.7" transform="rotate(90 113.3 183.7)">R18</text>
<text x="75.3" y="187.7" transform="rotate(90 75.3 187.7)">47pF 100V</text>
<text x="77.6" y="187.7" transform="rotate(90 77.6 187.7)">C12</text>
<text x="81.4" y="187.7" transform="rotate(90 81.4 187.7)">100pF 100V</text>
<text x="83.7" y="187.7" transform="rotate(90 83.7 187.7)">C10</text>
<text x="93.6" y="187.5" transform="rotate(90 93.6 187.5)">220K</text>
<text x="97.1" y="187.5" transform="rotate(90 97.1 187.5)">R22</text>
<text x="100.4" y="187.7" transform="rotate(90 100.4 187.7)">.047uF 600V</text>
<text x="102.7" y="188.4" transform="rotate(90 102.7 188.4)">C6</text>
<text x="124.7" y="187.7" transform="rotate(90 124.7 187.7)">1/2 12AY7</text>
<text x="126.2" y="187.7" transform="rotate(90 126.2 187.7)">V2-B</text>
<text x="70.6" y="195.1" transform="rotate(90 70.6 195.1)">.01uF 100V</text>
<text x="75.1" y="196.6" transform="rotate(90 75.1 196.6)">C16</text>
<text x="89" y="195.1" transform="rotate(90 89 195.1)">100K</text>
<text x="90.5" y="195.1" transform="rotate(90 90.5 195.1)">R23</text>
<text x="120.8" y="197.6" transform="rotate(90 120.8 197.6)">L = 55HY Min.</text>
<text x="123.1" y="197.6" transform="rotate(90 123.1 197.6)">30K ohm</text>
<text x="152.7" y="193.6" transform="rotate(90 152.7 193.6)">.047uF 600V</text>
<text x="154.2" y="195.9" transform="rotate(90 154.2 195.9)">C7</text>
<text x="89" y="202.1" transform="rotate(90 89 202.1)">.01uF 100V</text>
<text x="91.3" y="202.1" transform="rotate(90 91.3 202.1)">C11</text>
<text x="98.9" y="202" transform="rotate(90 98.9 202)">2K2</text>
<text x="100.4" y="202" transform="rotate(90 100.4 202)">R24</text>
<text x="152.2" y="202.9" transform="rotate(90 152.2 202.9)">82K</text>
<text x="153.9" y="202.9" transform="rotate(90 153.9 202.9)">R19</text>
<text x="129.1" y="205.2" transform="rotate(90 129.1 205.2)">UTC PA-5946</text>
<text x="130.8" y="207.5" transform="rotate(90 130.8 207.5)">T2</text>
<text x="89" y="210.5" transform="rotate(90 89 210.5)">.002uF 100V</text>
<text x="91.3" y="210.5" transform="rotate(90 91.3 210.5)">C17</text>
<text x="114.7" y="213.6" transform="rotate(90 114.7 213.6)">Tertiary (not used on 610)</text>
<text x="123.1" y="215.1" transform="rotate(90 123.1 215.1)">600 ohm</text>
<text x="144.7" y="215.9" transform="rotate(90 144.7 215.9)">10K</text>
<text x="147.1" y="215.9" transform="rotate(90 147.1 215.9)">R33</text>
<text x="148.1" y="211.3" transform="rotate(90 148.1 211.3)">10K</text>
<text x="149.6" y="211.3" transform="rotate(90 149.6 211.3)">R20</text>
<text x="117.7" y="228" transform="rotate(90 117.7 228)">Line Out -</text>
<text x="127.6" y="228" transform="rotate(90 127.6 228)">Line Out +</text>
<text x="145.8" y="228" transform="rotate(90 145.8 228)">Echo Out</text>
</g>
<g font-size="1.4">
<text x="108.6" y="91.9" transform="rotate(90 108.6 91.9)">1</text>
<text x="111.6" y="91.9" transform="rotate(90 111.6 91.9)">2</text>
<text x="114.7" y="91.9" transform="rotate(90 114.7 91.9)">3</text>
<text x="117.7" y="91.9" transform="rotate(90 117.7 91.9)">4</text>
<text x="120.8" y="91.9" transform="rotate(90 120.8 91.9)">5</text>
<text x="107.1" y="100.1" transform="rotate(90 107.1 100.1)">6</text>
<text x="122.3" y="100.1" transform="rotate(90 122.3 100.1)">7</text>
<text x="65.3" y="164.8" transform="rotate(90 65.3 164.8)">+6</text>
<text x="68.3" y="165.1" transform="rotate(90 68.3 165.1)">0</text>
<text x="71.4" y="164.8" transform="rotate(90 71.4 164.8)">-6</text>
<text x="79" y="164.8" transform="rotate(90 79 164.8)">+6</text>
<text x="82" y="165.1" transform="rotate(90 82 165.1)">0</text>
<text x="85" y="164.8" transform="rotate(90 85 164.8)">-6</text>
<text x="70.6" y="183.9" transform="rotate(90 70.6 183.9)">+6</text>
<text x="73.7" y="183.9" transform="rotate(90 73.7 183.9)">+3</text>
<text x="76.7" y="184.2" transform="rotate(90 76.7 184.2)">0</text>
<text x="79.7" y="183.9" transform="rotate(90 79.7 183.9)">-6</text>
<text x="28" y="189.9" transform="rotate(90 28 189.9)">Scale</text>
<text x="31.8" y="189.9" transform="rotate(90 31.8 189.9)">B</text>
<text x="33.8" y="189.9" transform="rotate(90 33.8 189.9)">Size</text>
<text x="33.8" y="195.7" transform="rotate(90 33.8 195.7)">FCSM No.</text>
<text x="42.5" y="193" transform="rotate(90 42.5 193)">Modular Channel Amplifier Model 610-A</text>
<text x="31.8" y="212.6" transform="rotate(90 31.8 212.6)">Redrawn by John Hinson from C-10068</text>
<text x="33.8" y="212.6" transform="rotate(90 33.8 212.6)">DWG No.</text>
<text x="26.5" y="231.1" transform="rotate(90 26.5 231.1)">1 of 1</text>
<text x="28" y="228.1" transform="rotate(90 28 228.1)">Sheet</text>
<text x="33.8" y="249.2" transform="rotate(90 33.8 249.2)">Rev</text>
</g>
<text font-size="1.4" fill="#800000" x="109.3" y="227.9" transform="rotate(90 109.3 227.9)">B+</text>
</svg>
